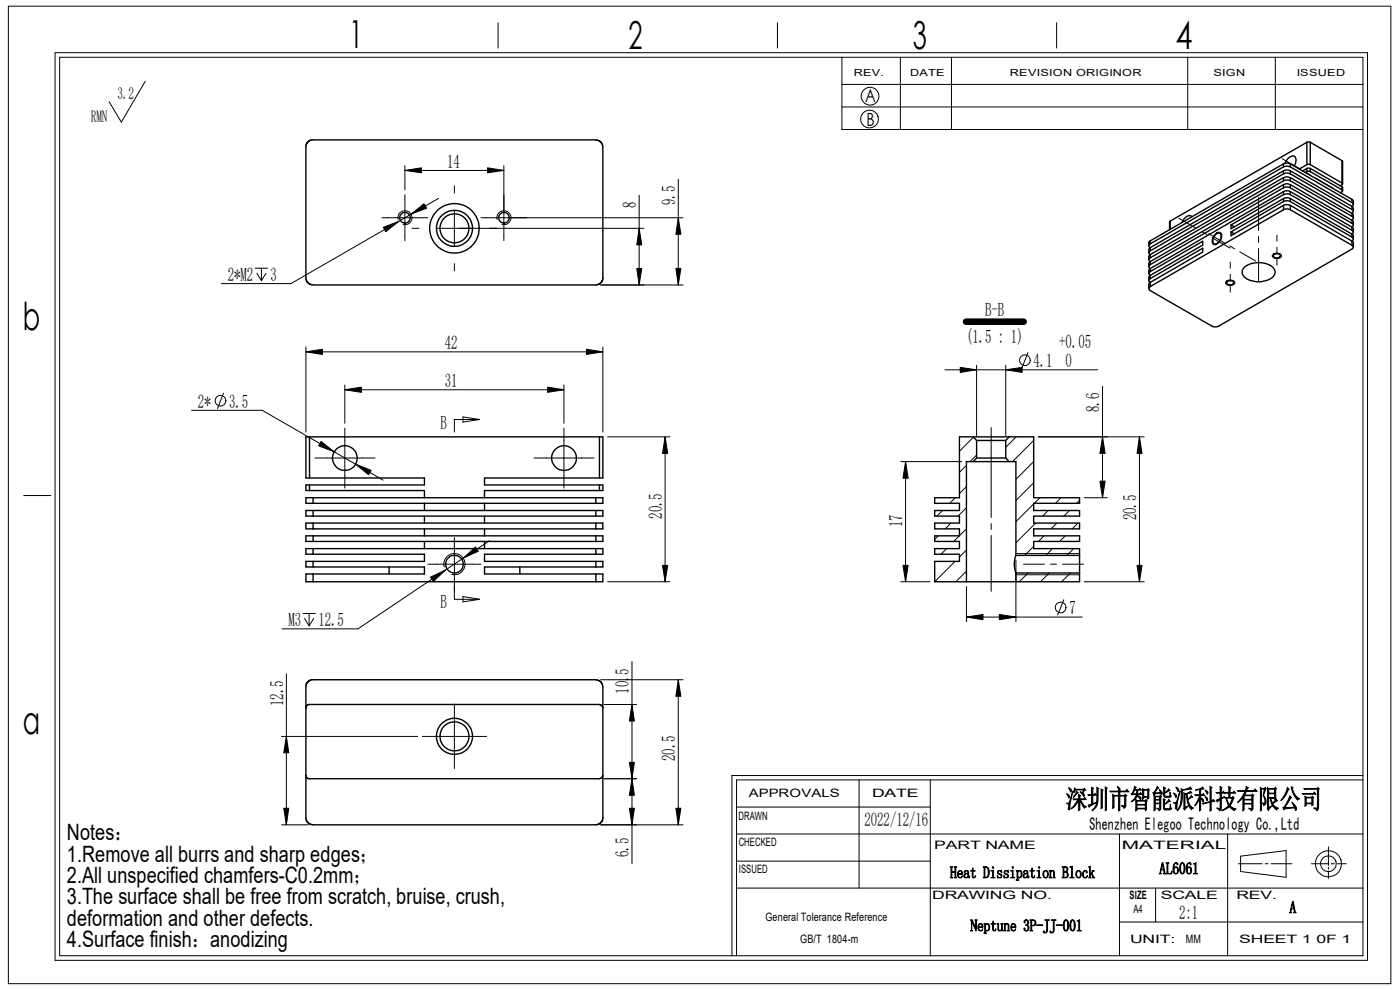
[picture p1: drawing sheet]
<svg xmlns="http://www.w3.org/2000/svg" width="297mm" height="210mm" viewBox="0 0 297 210" stroke-linecap="round" stroke-linejoin="round" font-family="sans-serif">
<g fill="none" stroke="#000" stroke-width=".21">
<path d="M1.8 1.3h293.3v207.4h-293.3zM11.7 11.2h278.4v192.5h-278.4zM12.7 12.1h276.4v190.6h-276.4zM30.8 17.2l-5.1 8.7-2.5-4.3M105.7 4.8v5.4M164.9 4.8v5.4M178.6 17.9h110.5M178.6 12.1v15.4h110.5M191 12.1v15.4M201.8 12.1v15.4M224.2 4.8v5.4M252 12.1v15.4"/>
<path d="M270.6 12.1v15.4M85.9 36.2l3.5-.6v1.1zM85.9 35.1v5.2M85.9 36.2h21M96.4 39.5v1.4M103.4 35.6l3.5 .6-3.5 .5zM106.9 35.1v16M143.9 38v22.5M178.6 22.7h110.5M272 33.7l3.8 2.1M276.9 36.4l1.1 .7M279.1 37.8l3.8 2.2"/>
<path d="M54.1 56.9h2.7M54.5 58l1 1.5M55.5 56.9v2.6M56.4 58l-.9 1.5M81 46.2h9.8M81.3 48.2l3.3-1.3-2.8 2.2zM84.5 46.6a1.5 1.5 0 0 1 1.3-1.9 1.5 1.5 0 0 1 1.6 1.6 1.5 1.5 0 0 1-1.9 1.3M85.9 41.3v9.8M87.2 45.4l2.8-2.2 .5 1zM87.4 48.4h1.5M92.7 48.4h43.9M93 42.1l-31.3 18.1h-14.8"/>
<path d="M96.4 44.7v7.5M96.4 55.9v1.5M102 46.2h42.9M105.5 46.6a1.5 1.5 0 0 1 1.3-1.9 1.5 1.5 0 0 1 1.6 1.6 1.5 1.5 0 0 1-1.9 1.3M135.1 56.9h1l-.5 3.6zM135.6 48.4l.5 3.5h-1zM135.6 41.4v19.1M143.4 56.9h1l-.5 3.6zM143.9 46.2l.5 3.5h-1zM250.1 46.3l3.7 2.2M254.9 49.1l1.1 .7M256.4 49.6l3.4 1.9"/>
<path d="M257.1 50.4l3.8 2.2M257.8 49.7a.82 .82 0 0 1 1.3-.3 1.92 1.92 0 0 1-1.6 2.5 1.59 1.59 0 0 1 .3-2.2zM260.1 59.8a1.23 1.23 0 0 1 1.9 .2 1.17 1.17 0 0 1-2 0zM260.9 52.2l1 .6M261 55.6v1.3M261 58.2v1.2M263 53.4l3.4 2M267 41.9v7M267 50.2v1.2M267 52.7v7M270 54.1a1.19 1.19 0 0 1 1.9 .2 1.13 1.13 0 0 1-2 0zM270.9 49.9v1.3"/>
<path d="M270.9 52.5v1.2M270.9 55v1.3M64.9 74.6l3.5-.5v1.1zM64.9 74.6h63M64.9 73.6v18.1M124.4 74.1l3.5 .5-3.5 .6zM127.4 60.5h17.5M127.9 73.6v18.1M200.4 78.4h32.5M203.7 77.9l3.5 .5-3.5 .6zM207.2 77.5v14.9M213.4 78.4l3.4-.5v1.1z"/>
<path d="M213.4 77.5v14.9M218.1 74.8l-1.3 3.3M261 60.7v1.3M40.6 87h15l25.7 14.9M47.4 83.4l-1.3 3.3M66.8 97.2h12.7M68.1 93.6l2.8 2.2-3.3-1.2zM73.2 82.7l3.5-.6v1.1zM73.2 81.7v8.1M73.2 90.8v12.7M73.2 82.7h46.4M75.4 98.5l3.3 1.3-.5 .9z"/>
<path d="M98.2 88.4l3.5 .6-3.5 .5zM101.7 89h-5.3v2.7M113.3 97.2h12.7M116.2 82.1l3.4 .6-3.4 .5zM119.6 81.7v8.1M119.6 90.8v12.7M128.9 92.7h13.2M141.1 92.7l.5 3.5h-1.1zM141.1 92.7v30.7M191.1 97.9h12.9M192.1 97.9l.6 3.5h-1.1zM192.1 97.9v25.5"/>
<path d="M205 98.7l-1.5 1.5M206.5 92.8l-3 2.9M207.2 96.5l-1.4 1.4M210.3 90.7v19.1M215.6 92.7l-2.2 2.2M219.3 93.4l-4.5 4.5M219.3 97.9l-3.8 3.8M220.3 92.7h22.4M233.9 92.7l.5 3.5h-1.1zM233.9 82v23.6M241.7 92.7l.6 3.5h-1.1zM241.7 92.7v30.7"/>
<path d="M5 105.1h5.8M90.8 119.7h11.2M96.4 114v13.1h5.3M98.3 118.4l2.6-2.4 .6 .9zM103.9 114.7l-28 18.7h-16.1M140.5 119.9h1.1l-.5 3.5zM191.6 119.9h1.1l-.6 3.5zM199.1 113.7l-.8 .7M199.9 108.3l-1.1 1.2M200.8 116.4l-1.2 1.2M201.7 111l-1.2 1.2M202.6 119.1l-4.3 4.3"/>
<path d="M202.6 105.6l-1.1 1.2M205 103.2l-1.5 1.5M205 107.7l-1.8 1.8M205 112.2l-2.7 2.7M205 116.7l-1.5 1.5M210.3 111v1.3M210.3 113.6v11.8M215.5 117.4h13.5M215.5 118.8v13.1M217.1 119.7h4.5M219.3 102.4l-3.8 3.8M219.3 106.9l-3.8 3.8"/>
<path d="M219.3 115.9l-1.9 1.9M219.7 111l-4.2 4.1M220.6 105.6l-1.2 1.2M221.5 113.7l-1.2 1.2M222.4 108.3l-1.2 1.2M222.8 119.7h1.3M223.3 116.4l-1.4 1.4M224.2 111l-1.2 1.2M225.1 105.6l-1.2 1.2M225.4 119.7h4.5M226 113.7l-1.2 1.2M226.9 108.3l-1.2 1.2"/>
<path d="M227.8 116.4l-1.4 1.4M228.7 111l-1.2 1.2M229 106.1l-.6 .7M230 105.6h4.9M233.3 102.1h1.1l-.5 3.5zM241.2 119.9h1.1l-.6 3.5zM64.3 130.1h2.6M64.6 131.2l1 1.6M65.6 130.1v2.7M66.5 131.2l-.9 1.6M91.3 122.4l3.2-1.5-2.6 2.4zM94.2 120.3a2.25 2.25 0 0 1 2-2.9 2.25 2.25 0 0 1 2.4 2.4 2.25 2.25 0 0 1-2.8 2"/>
<path d="M98.2 126.5l3.5 .6-3.5 .6zM128.9 123.4h13.2M191.1 123.4h6.2M205 130.9l3.5-.6v1.1zM205 121.2l-2.2 2.2M205 124.4v7.5M205 130.9h24.6M212 130.3l3.5 .6-3.5 .5zM215.5 121.9h13.5M218.1 121.5l-1.9 1.9M222.6 121.5l-1.9 1.9M225.7 127.2l-1.3 3.3"/>
<path d="M227.1 121.5l-1.9 1.9M230 123.4h12.7M59.7 156.2h28.9M60.7 156.2l.6 3.5h-1.1zM60.7 143v32M89.6 156.2h13.7M96.4 149.4v13.6M127.4 144.2h17.5M128.1 149.4h6.9M134.1 149.4l.5 3.6h-1.1zM134.1 140.3v42.9M143.9 144.2l.5 3.5h-1z"/>
<path d="M143.9 144.2v30.8M59.7 175h5.7M60.2 171.4h1.1l-.6 3.6zM127.4 175h17.5M128.1 165.2h6.9M133.5 171.4h1.1l-.5 3.6zM133.5 161.7h1.1l-.5 3.5zM134.1 165.2l.5 3.5h-1.1zM143.4 171.4h1l-.5 3.6zM156.3 171.2h41.1M156.3 176.9h132.8M182.2 165.4v23"/>
<path d="M197.4 165.4v37.3M237.5 176.9v25.8M260.4 176.9v25.8M281.8 179.6v4M289.1 165.4h-132.8v37.3M289.1 164.5h-133.8v38.2M156.3 182.7h41.1M156.3 188.4h132.8M237.5 195.6h51.6M245.2 188.4v7.2M262.7 183.2h5.1M263.2 181.6l9.6-1.2v5.7l-9.6-1.2z"/>
<path d="M268.4 183.2h.6M269.7 183.2h4.4M278.2 183.2h3.6M281.8 184v.4M281.8 184.7v1.6M282.4 183.2h.7M283.7 183.2h1.9"/>
<circle cx="184.5" cy="25.3" r="1.89"/>
<circle cx="184.6" cy="20.4" r="1.88"/>
<circle cx="217.4" cy="76.4" r="1.14"/>
<circle cx="46.8" cy="85" r="1.14"/>
<circle cx="225" cy="128.9" r="1.14"/>
<circle cx="281.8" cy="183.2" r="1.68"/>
<circle cx="281.8" cy="183.2" r="2.78"/>
</g>
<g fill="none" stroke="#000" stroke-width=".3">
<path d="M272.3 39.8a1.61 1.61 0 0 1 1.4 0M272.3 39.2a1.61 1.61 0 0 1 1.4 0M272.3 38.4a1.61 1.61 0 0 1 1.4 0M272.3 37.7a1.61 1.61 0 0 1 1.4 0M272.3 36.9a1.61 1.61 0 0 1 1.4 0M272.3 36.2a1.61 1.61 0 0 1 1.4 0M272.3 35.4a1.61 1.61 0 0 1 1.4 0M272.3 34.8a1.61 1.61 0 0 1 1.4 0M272.3 34.8v.6M272.3 36.2v.7M272.3 37.7v.7M272.3 39.2v.6"/>
<path d="M272.3 39.8l-28.3 16.3M272.3 39.2l-28.3 16.3M272.3 38.4l-28.3 16.3M272.3 37.7l-28.3 16.3M272.3 36.9l-28.3 16.3M272.3 36.2l-28.3 16.3M272.3 35.4l-28.3 16.3M272.3 34.8l-28.3 16.3M272.6 34.6a2.05 2.05 0 0 1 1.9-1.5 1.44 1.44 0 0 1 0 2.1M273.7 34.8v.6M273.7 36.2v.7M273.7 37.7v.7"/>
<path d="M273.7 39.2v.6M273.7 39.8l13.1 7.6M273.7 39.2l13.1 7.5M273.7 38.4l13.1 7.5M273.7 37.7l13.1 7.6M273.7 36.9l13.1 7.5M273.7 36.2l13.1 7.6M273.7 35.4l13.1 7.6M273.7 34.8l13.1 7.5M277.2 35.7h.8M277.2 36.4h.8M277.2 30.2h.8"/>
<path d="M277.2 34.9h.8M277.2 30.2l-29 16.7M277.2 30.2v4.7M277.2 35.7v.7M277.2 34.9l-1.6 1M277.2 35.7l-.9 .6M277.2 36.4l-.3 .2M278 30.2v4.7M278 35.7v.7M278 36.4l6.7 3.9M278 35.7l6.7 3.9M278 34.9l6.7 3.9"/>
<path d="M278 30.2l6.7 3.9M284.7 38.8l.1 .3-.5 .3M284.7 39.6l.1 .2v.7M284.7 34.1l.1 .1v4.8M284.7 34.1v4.7M284.7 39.6v.7M127.9 58.9v-27.7l-.2-.7-.6-.7-.4-.1h-60.7l-.8 .6-.3 .5v28.5l.6 .9 .9 .2M127.9 58.9l-.1 .6-.3 .5-.5 .3-.6 .2h-60M244 57.6a.42 .42 0 0 0-.3 .4 .42 .42 0 0 0 .3 .4M244 56.1a.45 .45 0 0 0-.3 .5 .45 .45 0 0 0 .3 .4M244 54.7a.42 .42 0 0 0-.3 .4 .42 .42 0 0 0 .3 .4M244 53.2a.42 .42 0 0 0-.3 .4 .42 .42 0 0 0 .3 .4"/>
<path d="M244 51.7a.42 .42 0 0 0-.3 .4 .42 .42 0 0 0 .3 .4M244 59.1a.42 .42 0 0 0-.3 .4 .42 .42 0 0 0 .3 .4M244 59.9l-.3 .4v.9M244 58.4l-.3 .4v.7M244 57l-.3 .4v.6M244 55.5l-.3 .4v.7M244 54l-.3 .4v.7M244 52.5l-.3 .5v.6M244 51.1l-.3 .4v.7M244 59.1l11.1-6.4v.8l-11.1 6.4M244 51.1v.6M244 52.5v.7"/>
<path d="M244 54v.7M244 55.5v.6M244 57v.6M244 58.4v.7M244 59.9v.9M244 57.6l11.1-6.4v.8l-11.1 6.4M244 58.4h.1M244 57h.1M244 55.5h.1M244 54h.1M244 52.5h.1M244 59.9h.1"/>
<path d="M248.2 46.9l-.1 .2v1.6M248.2 46.9v1.7M252.9 46a1.26 1.26 0 0 0-1.9 .7l-.3 .5M257.9 49.8a.65 .65 0 0 1 .8-.3 .65 .65 0 0 1 .3 .9 1.48 1.48 0 0 1-1.4 1.3 1.33 1.33 0 0 1 .3-1.9zM260.3 59.9a.81 .81 0 0 1 .8-.4 .81 .81 0 0 1 .6 .6 .81 .81 0 0 1-.8 .3 .81 .81 0 0 1-.6-.5zM261.2 49.2l.7 .4M261.2 47.7l.7 .4M264 56.7a5 5 0 0 1 6.2 .2 1.53 1.53 0 0 1-1 2.4 4.9 4.9 0 0 1-5.4-.8 1.34 1.34 0 0 1 .2-1.8zM270.3 54.1a.81 .81 0 0 1 1.3 .3 .81 .81 0 0 1-.8 .3 .81 .81 0 0 1-.6-.6zM272.3 44.5a1.61 1.61 0 0 1 1.4 0M272.3 43.6a1.61 1.61 0 0 1 1.4 0M272.3 42.1a1.61 1.61 0 0 1 1.4 0"/>
<path d="M272.3 42.8a1.61 1.61 0 0 1 1.4 0M272.3 40.6a1.61 1.61 0 0 1 1.4 0M272.3 41.3a1.61 1.61 0 0 1 1.4 0M272.3 40.6v.7M272.3 42.1v.7M272.3 43.6v.9M272.3 44.5l-28.3 16.3M272.3 43.6l-11.1 6.4v-.8M272.3 40.6l-28.3 16.4M272.3 41.3l-11.1 6.4M272.3 42.1l-11.1 6.4v-.8M272.3 42.8l-11.1 6.4"/>
<path d="M273.7 40.6v.7M273.7 42.1v.7M273.7 43.6v.9M273.7 44.5l13.1 7.5M273.7 43.6l13.1 7.5M273.7 42.8l13.1 7.5M273.7 42.1l13.1 7.6M273.7 41.3l13.1 7.6M273.7 40.6l13.1 7.6M284.7 40.3l.1 .3-.5 .3M286.8 52a.42 .42 0 0 1 .3 .4 .42 .42 0 0 1-.3 .4l-28.3 16.4a1.61 1.61 0 0 1-1.4 0l-13.1-7.6a.45 .45 0 0 1-.3-.4 .45 .45 0 0 1 .3-.4M286.8 50.3a.45 .45 0 0 1 .3 .4 .45 .45 0 0 1-.3 .4"/>
<path d="M286.8 48.9a.42 .42 0 0 1 .3 .4 .42 .42 0 0 1-.3 .4M286.8 47.4a.42 .42 0 0 1 .3 .4 .42 .42 0 0 1-.3 .4M286.8 45.9a.45 .45 0 0 1 .3 .4 .45 .45 0 0 1-.3 .4M286.8 44.4a.42 .42 0 0 1 .3 .5 .42 .42 0 0 1-.3 .4M286.8 43a.42 .42 0 0 1 .3 .4 .42 .42 0 0 1-.3 .4M286.8 51.1l.3 .4v1M286.8 49.7l.3 .4v.6M286.8 48.2l.3 .4v.6M286.8 46.7l.3 .4v.7M286.8 45.3l.3 .3v.7M286.8 43.8l.3 .4v.6M286.8 42.3l.3 .4v.6"/>
<path d="M286.8 42.3v.7M286.8 43.8v.6M286.8 45.3v.6M286.8 46.7v.7M286.8 48.2v.7M286.8 49.7v.6M286.8 51.1v.9M286.8 51.1h.1M286.8 49.7h.1M286.8 48.2h.1M286.8 46.7h.1M286.8 45.3h.1"/>
<path d="M286.8 43.8h.1M65.7 92.7h-.8v8.7h.8M65.7 92.7h61.5M65.7 92.7v8.7M127.2 92.7h.7v8.7h-.7M127.2 92.7v8.7M206.5 92.7h7.6M206.5 97.9h7.6M206.5 97.9h-1.5v25.5M206.5 92.7h-3v12.9h-5.2v1.2h5.2v1.5h-5.2v1.2h5.2v1.5h-5.2v1.2h5.2v1.5h-5.2v1.2h5.2v1.5h-5.2v1.2h5.2v1.5h-5.2v4.3h6.7M206.5 92.7l.7 .7M207.2 93.4h6.2"/>
<path d="M207.2 97.2h6.2M207.2 97.2l-.7 .7M207.2 93.4v3.8M213.4 93.4v3.8M213.4 97.2l.7 .7M214.1 97.9h1.4v19.9M214.1 92.7h5.2v12.9h9.7v1.2h-9.7v1.5h9.7v1.2h-9.7v1.5h9.7v1.2h-9.7v1.5h9.7v1.2h-9.7v1.5h9.7v1.4M214.1 92.7l-.7 .7M65.7 102.9h-.8v1.2h.8M65.7 101.4h24.3v1.5h-24.3M65.7 104.1h24.3v1.5M65.7 102.9v1.2"/>
<path d="M66.4 116.4h-1.5v1.2h1.5M66.4 113.7h-1.5v1.2h1.5M66.4 119.1h-1.5v1.2h1.5M66.4 108.3h-1.5v1.2h1.5M66.4 111h-1.5v1.2h1.5M66.4 105.6h-1.5v1.2h1.5M66.4 117.6h23.6v1.5h-23.6M66.4 114.9h60M66.4 113.7h60M66.4 112.2h60M66.4 109.5h60M66.4 108.3h60"/>
<path d="M66.4 106.8h60M66.4 105.6h60M66.4 116.4h60M66.4 111h60M66.4 105.6v1.2M66.4 108.3v1.2M66.4 111v1.2M66.4 113.7v1.2M66.4 116.4v1.2M66.4 119.1v1.2M90 106.8v1.5M90 109.5v1.5"/>
<path d="M90 112.2v1.5M90 114.9v1.5M102.8 106.8v1.5M102.8 109.5v1.5M102.8 112.2v1.5M102.8 114.9v1.5M126.4 119.1h1.5v1.2h-1.5M126.4 108.3h1.5v1.2h-1.5M126.4 113.7h1.5v1.2h-1.5M126.4 111h1.5v1.2h-1.5M126.4 116.4h1.5v1.2h-1.5M126.4 105.6h1.5v1.2h-1.5"/>
<path d="M126.4 117.6h-23.6v1.5h23.6M126.4 105.6v1.2M126.4 108.3v1.2M126.4 111v1.2M126.4 113.7v1.2M126.4 116.4v1.2M126.4 119.1v1.2M127.2 102.9h.7v1.2h-.7M127.2 101.4h-24.4v1.5h24.4M127.2 104.1h-24.4v1.5M127.2 102.9v1.2M215.5 117.8v.1a5.1 5.1 0 0 0 0 3.6"/>
<path d="M215.5 117.8h13.5M229 117.8v3.7M66.4 121.8h-1.5v1.6h1.5M66.4 123.4h60M66.4 121.8v1.6M66.4 120.3h23.6v1.5h-23.6M82.5 120.3v1.5M110.3 120.3v1.5M126.4 121.8h1.5v1.6h-1.5M126.4 121.8v1.6M126.4 120.3h-23.6v1.5h23.6M205 123.4h10.5"/>
<path d="M215.5 121.5v1.9M215.5 121.5h13.5M229 121.5v1.9h-13.5M64.9 150.2v-.4l.5-.4h61.8l.5 .2 .2 .6M64.9 164.5l.1 .4 .4 .3h61.8l.5-.2 .2-.5M127.9 173.4v-27.7l-.2-.7-.6-.6-.4-.2h-60.7l-.5 .2-.5 .7-.1 28.7 .3 .5 .6 .5 .6 .2h60l.6-.2 .4-.3 .4-.5 .1-.6"/>
<circle cx="85.9" cy="46.2" r="1.13"/>
<circle cx="96.4" cy="48.4" r="5.2"/>
<circle cx="96.4" cy="48.4" r="3.8"/>
<circle cx="96.4" cy="48.4" r="3.1"/>
<circle cx="106.9" cy="46.2" r="1.13"/>
<circle cx="73.1" cy="97.2" r="2.62"/>
<circle cx="119.6" cy="97.2" r="2.62"/>
<circle cx="96.4" cy="119.7" r="1.88"/>
<circle cx="96.4" cy="156.2" r="3.8"/>
<circle cx="96.4" cy="156.2" r="3.1"/>
</g>
<g fill="#000">
<path d="M85.9 36.2l3.5-.6v1.1zM103.4 35.6l3.5 .6-3.5 .5zM81.3 48.2l3.3-1.3-2.8 2.2zM87.2 45.4l2.8-2.2 .5 1zM135.6 48.4l.5 3.5h-1zM143.9 46.2l.5 3.5h-1zM64.9 74.6l3.5-.5v1.1zM124.4 74.1l3.5 .5-3.5 .6zM135.1 56.9h1l-.5 3.6zM143.4 56.9h1l-.5 3.6zM203.7 77.9l3.5 .5-3.5 .6zM213.4 78.4l3.4-.5v1.1z"/>
<path d="M68.1 93.6l2.8 2.2-3.3-1.2zM73.2 82.7l3.5-.6v1.1zM75.4 98.5l3.3 1.3-.5 .9zM116.2 82.1l3.4 .6-3.4 .5zM141.1 92.7l.5 3.5h-1.1zM192.1 97.9l.6 3.5h-1.1zM233.9 92.7l.5 3.5h-1.1zM241.7 92.7l.6 3.5h-1.1zM98.3 118.4l2.6-2.4 .6 .9zM233.3 102.1h1.1l-.5 3.5zM91.3 122.4l3.2-1.5-2.6 2.4zM140.5 119.9h1.1l-.5 3.5z"/>
<path d="M191.6 119.9h1.1l-.6 3.5zM205 130.9l3.5-.6v1.1zM212 130.3l3.5 .6-3.5 .5zM241.2 119.9h1.1l-.6 3.5zM60.7 156.2l.6 3.5h-1.1zM134.1 149.4l.5 3.6h-1.1zM143.9 144.2l.5 3.5h-1zM60.2 171.4h1.1l-.6 3.6zM133.5 171.4h1.1l-.5 3.6zM134.1 165.2l.5 3.5h-1.1zM133.5 161.7h1.1l-.5 3.5zM143.4 171.4h1l-.5 3.6z"/>
</g>
<path d="M204.9 68.2h12.3" fill="none" stroke="#000" stroke-width="1.4"/>
<g font-size="8.2">
<text x="74.1" y="10.2">1</text>
<text x="133.3" y="10.4">2</text>
<text x="193.7" y="10.5">3</text>
<text x="249.4" y="10.5">4</text>
<text x="4.8" y="70">b</text>
<text x="4.9" y="155.7">a</text>
</g>
<text font-size="5.6" x="226.1" y="171.4">深圳市智能派科技有限公司</text>
<g font-size="4.8">
<text x="14.2" y="178.3">Notes：</text>
<text x="14.2" y="182.8">1.Remove all burrs and sharp edges；</text>
<text x="14.2" y="187.3">2.All unspecified chamfers-C0.2mm；</text>
<text x="14.2" y="191.8">3.The surface shall be free from scratch, bruise, crush,</text>
<text x="14.2" y="196.3">deformation and other defects.</text>
<text x="14.2" y="200.9">4.Surface finish：anodizing</text>
</g>
<g font-size="4">
<text x="94.9" y="35.6">14</text>
<text x="135" y="44.1" transform="rotate(-90 135 44.1)">8</text>
<text x="143.3" y="43.5" transform="rotate(-90 143.3 43.5)">9.5</text>
<text x="48.3" y="59.6">2*M2</text>
<text x="57.4" y="59.6">3</text>
<text x="209" y="67.1">B-B</text>
<text x="94.4" y="74.1">42</text>
<text x="204.9" y="72.8">(1.5 : 1)</text>
<text x="219.2" y="77.9">4.1</text>
<text x="224.7" y="73.8">+0.05</text>
<text x="226.1" y="77.9">0</text>
<text x="94.4" y="82.1">31</text>
<text x="42" y="86.5">2*</text>
<text x="48.6" y="86.5">3.5</text>
<text x="233.3" y="87.4" transform="rotate(-90 233.3 87.4)">8.6</text>
<text x="93.5" y="90.9">B</text>
<text x="140.5" y="110.1" transform="rotate(-90 140.5 110.1)">20.5</text>
<text x="191.5" y="111.9" transform="rotate(-90 191.5 111.9)">17</text>
<text x="241.1" y="110.4" transform="rotate(-90 241.1 110.4)">20.5</text>
<text x="93.5" y="129">B</text>
<text x="226.9" y="130.3">7</text>
<text x="61.2" y="132.8">M3</text>
<text x="67.6" y="132.8">12.5</text>
<text x="133.4" y="143.1" transform="rotate(-90 133.4 143.1)">5</text>
<text x="60.1" y="149.8" transform="rotate(-90 60.1 149.8)">12.5</text>
<text x="133.4" y="147.2" transform="rotate(-90 133.4 147.2)">10.</text>
<text x="143.3" y="161.4" transform="rotate(-90 143.3 161.4)">20.5</text>
<text x="183.4" y="175.3">2022/12/16</text>
<text x="133.4" y="181.8" transform="rotate(-90 133.4 181.8)">6.5</text>
<text x="250.1" y="194.9">2:1</text>
</g>
<g font-size="3.9">
<text x="183.6" y="21.6">A</text>
<text x="183.8" y="26.6">B</text>
<text x="231.1" y="176">Shenzhen Elegoo Technology Co.,Ltd</text>
</g>
<g font-size="3.5">
<text x="24.9" y="21.1">3.2</text>
<text x="19.3" y="25.9">RMN</text>
<text x="245.9" y="185.4">AL6061</text>
<text x="201.5" y="186.3">Heat Dissipation Block</text>
<text x="205.9" y="197.5">Neptune 3P-JJ-001</text>
<text x="273.6" y="193.7">A</text>
</g>
<g font-size="2.5">
<text x="156.7" y="173.9">DRAWN</text>
<text x="158.8" y="169.2">APPROVALS</text>
<text x="185" y="169.2">DATE</text>
<text x="156.7" y="179.4">CHECKED</text>
<text x="156.8" y="185.1">ISSUED</text>
<text x="198.2" y="180.1">PART NAME</text>
<text x="238" y="180.1">MATERIAL</text>
<text x="197.7" y="190.7">DRAWING NO.</text>
<text x="239.6" y="190.7">SIZE</text>
<text x="246.3" y="190.7">SCALE</text>
<text x="262.3" y="190.7">REV.</text>
<text x="162.4" y="195.3">General Tolerance Reference</text>
<text x="240.5" y="193.8">A4</text>
<text x="169.8" y="199.9">GB/T 1804-m</text>
<text x="239.7" y="199.9">UNIT:</text>
<text x="251.5" y="199.9">MM</text>
<text x="262.9" y="199.9">SHEET 1</text>
<text x="279.3" y="199.9">0F 1</text>
</g>
<g font-size="2.1">
<text x="181.1" y="16.1">REV.</text>
<text x="193.1" y="16.1">DATE</text>
<text x="214.2" y="16.1">REVISION ORIGINOR</text>
<text x="257.4" y="16.1">SIGN</text>
<text x="275.1" y="16.1">ISSUED</text>
</g>
</svg>
